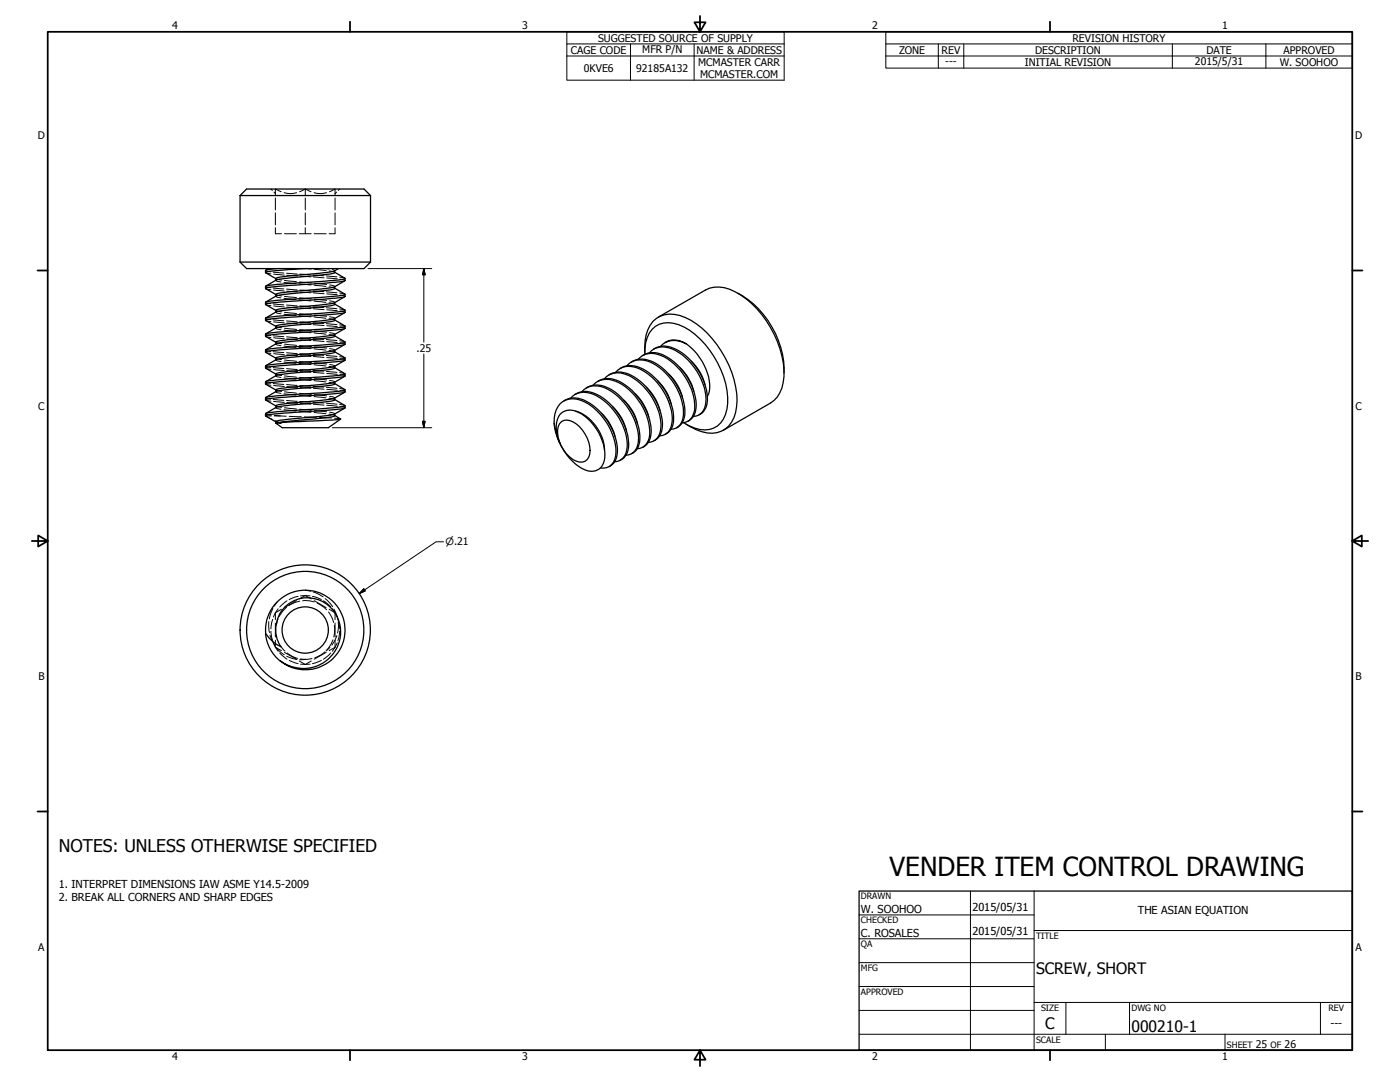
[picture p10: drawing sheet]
<svg xmlns="http://www.w3.org/2000/svg" width="559mm" height="432mm" viewBox="0 0 559 432" stroke-linecap="round" stroke-linejoin="round" font-family="sans-serif">
<!-- layer: Visible (ANSI) -->
<g fill="none" stroke="#000" stroke-width=".51">
<path d="M95.8 78h52.1M95.8 78l2.6-2.6h46.9l2.6 2.6M95.8 78v26.6M147.9 78v26.6M95.8 104.6h52.1M95.8 104.6l2.6 2.6h46.9l2.6-2.6M107.3 107.2l-1.2 .6M110.1 111.1v.7M110.7 107.2l-4 .4-.7 .3v.9M121.9 107.2l-11.9 .8-4 .6 4.1 2.6M133.6 115l4.1 2.5a84 84 0 0 1-16.5 1.6l-14.5 1.2-.7 .2v1M133.6 108.6l4.1 2.5a84 84 0 0 1-16.5 1.7l-14.5 1.2-.7 .2v.9"/>
<path d="M133.6 114.4l-.2 .9-1.6 .4-21 2.2-4.7 2.6M133.6 108l-.2 1-1.6 .3-21 2.3-4.7 2.6M135.1 107.2l-1.6 .9-1.5 .4-7.8 .8a71.7 71.7 0 0 0-14 1.8h-.1M137.6 118.4l-4.7 2.6-8.7 1a71.7 71.7 0 0 0-14 1.8l-.1 .7M137.6 112.1l-4.7 2.6-8.7 1a71.7 71.7 0 0 0-14 1.7l-.1 .8M137.7 117.5v.8a140 140 0 0 1-21.4 1.9l-7.6 .6-2.7 .5 4.1 2.6M137.7 111.1v.9a140 140 0 0 1-21.4 1.9l-7.6 .6-2.7 .5 4.1 2.5M294.6 117a36.3 36.3 0 0 1 18.3 31.9M110.1 130.2v.7M133.6 134l4.1 2.5a84 84 0 0 1-16.5 1.7l-14.5 1.2-.7 .2v.9M133.6 127.7l4.1 2.5a84 84 0 0 1-16.5 1.6l-14.5 1.2-.7 .2v1M133.6 121.3l4.1 2.5a84 84 0 0 1-16.5 1.7l-14.5 1.2-.7 .2v.9"/>
<path d="M133.6 139.8l-.2 .9-1.6 .4-21 2.2-4.7 2.6M133.6 133.4l-.2 1-1.6 .3-21 2.3-4.7 2.6M133.6 127.1l-.2 .9-1.6 .4-21 2.2-4.7 2.6M133.6 120.7l-.2 1-1.6 .3-21 2.3-4.7 2.6M137.6 137.5l-4.7 2.6-8.7 1a71.7 71.7 0 0 0-14 1.7l-.1 .1M137.6 131.1l-4.7 2.6-8.7 1a71.7 71.7 0 0 0-14 1.8l-.1 .7M137.6 124.8l-4.7 2.6-8.7 1a71.7 71.7 0 0 0-14 1.7l-.1 .1M137.7 136.5v.9a140 140 0 0 1-21.4 1.9l-7.6 .6-2.7 .5 4.1 2.5M137.7 130.2v.8a140 140 0 0 1-21.4 1.9l-7.6 .6-2.7 .5 4.1 2.6M137.7 123.8v.9a140 140 0 0 1-21.4 1.9l-7.6 .6-2.7 .5 4.1 2.5M260.9 139.3a9.1 9.1 0 0 1 10.3 .8 23.9 23.9 0 0 1 11.1 20.6l-.6 2-.8 1.4-1.9 1.4M262.8 126.6l18.8-10.8a12.3 12.3 0 0 1 11.8 .7 39.9 39.9 0 0 1 19.5 33.7 12.7 12.7 0 0 1-5.4 10.6l-18.8 10.9"/>
<path d="M266 136.4h.1M266 136.4l-.6 .3M266.1 136.4a7.7 7.7 0 0 1 7.8 .8 8 8 0 0 0-10.2 1M273.9 137.2a22 22 0 0 1 9.2 18.9l-.8 2.1M110.1 142.9v.7M133.6 159.4l4.1 2.5a84 84 0 0 1-16.5 1.7l-14.5 1.2-.7 .2v.9M133.6 153.1l4.1 2.5a84 84 0 0 1-16.5 1.6l-14.5 1.2-.7 .2v1M133.6 146.7l4.1 2.5a84 84 0 0 1-16.5 1.7l-14.5 1.2-.7 .2v.9M133.6 140.4l4.1 2.5a84 84 0 0 1-16.5 1.6l-14.5 1.2-.7 .2v1M133.6 158.8l-.2 1-1.6 .3-21 2.3-4.7 2.6M133.6 152.5l-.2 .9-1.6 .4-21 2.2-4.7 2.6M133.6 146.1l-.2 1-1.6 .3-21 2.3-4.7 2.6"/>
<path d="M137.6 156.5l-4.7 2.6-8.7 1a71.7 71.7 0 0 0-14 1.8h-.1M137.6 150.2l-4.7 2.6-8.7 1a71.7 71.7 0 0 0-14 1.7l-.1 .8M137.6 143.8l-4.7 2.6-8.7 1a71.7 71.7 0 0 0-14 1.8l-.1 .7M137.7 155.6v.8a140 140 0 0 1-21.4 1.9l-7.6 .6-2.7 .5 4.1 2.6M137.7 149.2v.9a140 140 0 0 1-21.4 1.9l-7.6 .6-2.7 .5 4.1 2.5M137.7 142.9v.8a140 140 0 0 1-21.4 1.9l-7.6 .6-2.7 .5 4.1 2.6M227.8 158.9a7.8 7.8 0 0 1 10.4-.9 24.1 24.1 0 0 1 12.1 20.6 5.5 5.5 0 0 1-4.9 5.7M229.5 157.4a9.1 9.1 0 0 1 10.3 .8 23.9 23.9 0 0 1 11 20.6l-.5 2-.9 1.4-1.8 1.4M232.2 156.3a8.7 8.7 0 0 1 11.8-.2 24.2 24.2 0 0 1 10.8 19.9 5.4 5.4 0 0 1-5 5.7M234 154.8a9.5 9.5 0 0 1 10.3 .8 23.9 23.9 0 0 1 11 20.6l-.5 2a4.9 4.9 0 0 1-2.7 2.8M236.7 153.7a8 8 0 0 1 10.4-.9 23.4 23.4 0 0 1 12 21.8 5.2 5.2 0 0 1-4.8 4.5M238.5 152.3a9 9 0 0 1 10.2 .8 24.6 24.6 0 0 1 11.2 19.4 6.3 6.3 0 0 1-3.3 6"/>
<path d="M241.2 151.1a7.6 7.6 0 0 1 9.1-1.5 23.9 23.9 0 0 1 13.5 21.2 5.5 5.5 0 0 1-5 5.7M243 149.7a9 9 0 0 1 10.2 .8 24.6 24.6 0 0 1 11.2 19.4 6.2 6.2 0 0 1-3.4 6M245.7 148.6a7.7 7.7 0 0 1 10.4-1 24.2 24.2 0 0 1 12.2 20.6 5.4 5.4 0 0 1-5 5.7M247.5 147.1a9.5 9.5 0 0 1 10.2 .8 23.9 23.9 0 0 1 11.1 20.6l-.5 1.9-.9 1.5-1.8 1.4M249 159.7a18.1 18.1 0 0 1 5.4 9.3M250.2 146a8.7 8.7 0 0 1 11.7-.2 24.2 24.2 0 0 1 10.9 19.8 5.4 5.4 0 0 1-5 5.7M252 144.5a9.2 9.2 0 0 1 10.2 .8 24.4 24.4 0 0 1 11.1 20.6l-.9 2.8-1.1 1.2-1.2 .9M253.5 157.1a20.1 20.1 0 0 1 5.5 9.3M254.7 143.4a7.6 7.6 0 0 1 9.1-1.5 24.1 24.1 0 0 1 13.5 21.1 5.5 5.5 0 0 1-5 5.7M256.5 141.9a9 9 0 0 1 10.2 .8 24.6 24.6 0 0 1 11.2 19.4 6.3 6.3 0 0 1-3.3 6M257.4 140.7a15.5 15.5 0 0 1 4.6-13.6 11.3 11.3 0 0 1 11.6-.4 39 39 0 0 1 19.4 24.8 22.2 22.2 0 0 1-1 16.9 9.7 9.7 0 0 1-11.9 3.9l-2.2-.8-4-2.2M257.4 141.4a12.8 12.8 0 0 1 4.3-11.2 11.1 11.1 0 0 1 11.4 .4 36.1 36.1 0 0 1 17.3 30.4 10.3 10.3 0 0 1-7.3 10.4 13.8 13.8 0 0 1-10.2-2.7"/>
<path d="M258 154.5a19.9 19.9 0 0 1 5.5 9.4M259.2 140.8a7.8 7.8 0 0 1 10.4-.9 24.1 24.1 0 0 1 12.1 20.5 5.5 5.5 0 0 1-4.9 5.8M262.4 151.9a18.6 18.6 0 0 1 5.5 9.4M267 149.4a18.8 18.8 0 0 1 5.4 9.3M271.5 146.7a19.9 19.9 0 0 1 5.4 9.4M275.9 144.1a18.6 18.6 0 0 1 5.5 9.4M110.1 168.9h.2M110.1 161.9v.7M133.6 165.2v.7a77.4 77.4 0 0 1-15 1.9l-8.3 1.1 6.3-.6 16.1-.7 3.3-.4M133.6 165.8l2.4 1.4M136 167.3l-4.9 3.4h-18.5l-2.5-1.8M137.6 162.9l-4.7 2.6-8.7 1a71.7 71.7 0 0 0-14 1.7l-.1 .7"/>
<path d="M137.7 161.9v.9a137.2 137.2 0 0 1-21.2 1.9l-8.4 .7-2.1 .5 4.1 2.4M221.2 168.8l1.4 6 .9 2a11.2 11.2 0 0 1 .2-11.6 6.5 6.5 0 0 1 8.4 0 19.9 19.9 0 0 1 9.1 18.6 5.4 5.4 0 0 1-8.5 3.3 23.2 23.2 0 0 1-11.5-20.2 7.5 7.5 0 0 1 10.7-7.1 23.5 23.5 0 0 1 13.8 22.1 5.2 5.2 0 0 1-6.1 4.9M224.1 168.3a5.8 5.8 0 0 1 7.2 1.9 12.5 12.5 0 0 1 3.7 12.2 3.5 3.5 0 0 1-5 1.6 13.3 13.3 0 0 1-7.2-13.8zM225 160a9 9 0 0 1 10.3 .8 24.6 24.6 0 0 1 11.1 19.4 6.3 6.3 0 0 1-3.3 6M229.7 164a17.5 17.5 0 0 1 11.6 15.5M240 164.8a19.9 19.9 0 0 1 5.5 9.4M244.5 162.2a18.6 18.6 0 0 1 5.4 9.4M106 252.9a15.9 15.9 0 0 0 5.8 10.9M112.1 258.1l-.3-.2a12.9 12.9 0 0 1-5.8-5 15.9 15.9 0 0 1 18.5-17.1 15.9 15.9 0 0 1 11.8 22.2 15.9 15.9 0 0 1-24.5 5.7 14.8 14.8 0 0 0 18 .3 14.8 14.8 0 0 0 5.1-17.2 12.8 12.8 0 0 0-16-7.7 12.8 12.8 0 0 0-8.4 15.7l1.6 3.3"/>
<circle cx="121.8" cy="251.4" r="9.2"/>
<circle cx="121.8" cy="251.4" r="23.4"/>
<circle cx="121.8" cy="251.4" r="26"/>
</g>
<!-- layer: Hidden (ANSI) -->
<g fill="none" stroke="#000" stroke-width=".4">
<path d="M108.1 75.4l.6 .6M109.3 76.6l.6 .7M109.9 79v4.8M112.2 76.5l-2.3-1.1v2.4M113.4 76.9a8.2 8.2 0 0 0 5 0M121.9 75.4l2.2 1.1M121.9 75.4l-2.3 1.1M121.9 75.4v2.4M121.9 79v4.8M125.3 76.9a8.2 8.2 0 0 0 5 0M131.5 76.5l2.2-1.1v2.4M133.7 79v4.8"/>
<path d="M134.4 76.6l-.7 .7M135.6 75.4l-.6 .6M109.9 85v4.7M109.9 90.9v2.4h2.4M113.5 93.3h4.8M119.4 93.3h4.8M121.9 85v4.7M121.9 90.9v2.4M125.4 93.3h4.8M133.7 85v4.7M133.7 90.9v2.4h-2.3M106 114.3l2 .5"/>
<path d="M106 107.9l2 .6M106.1 115.3l2 .3M106.1 108.9l2 .4M109 114.9l4.3 .4M109 108.6l4.3 .4M109.2 115.8l4.3 .3M109.2 109.4l4.3 .4M110.1 117.5l2.3 .6M110.1 117.5l.1 .2M110.1 118.2v.1M110.1 111.8v.2M110.2 118.1l-.1 .3 .4 .2 1.6 .3"/>
<path d="M110.2 111.8l-.1 .2 .4 .2 1.6 .3M110.2 111.3l-.1-.2 2.3 .7M113.3 119.1l4.9 .5M113.3 112.7l4.9 .5M113.5 118.3l4.9 .5M113.5 112l4.9 .5M114.4 115.4l4.2 .3M114.4 109l4.2 .3M114.5 116.2l4.2 .3M114.5 109.9l4.2 .3M119.3 119.6l4.8 .5M119.3 113.3l4.8 .4"/>
<path d="M119.6 118.9l4.7 .4M119.6 112.5l4.7 .4M119.6 115.8l4.3 .2M119.6 109.4l4.3 .3M119.8 116.6l4.3 .2M119.8 110.2l4.3 .3M121.9 107.2l2.3 .2M125 116.1l4.2 .3M125 109.7l4.2 .3M125.1 116.9l4.2 .3M125.1 110.6l4.2 .3M125.3 113.8l4.8 .5"/>
<path d="M125.4 107.4l4.8 .5M125.5 119.4l4.9 .5M125.5 113l4.9 .5M130.1 107.2l1.3 .1M130.2 116.5l4.3 .3M130.2 110.1l4.3 .4M130.4 117.3l4.2 .4M130.4 110.9l4.2 .4M131.3 114.5l2.3 .6M131.4 108.1l2.2 .7M131.6 113.7l1.2 .2 .8 .3-.1 .3M132.7 107.6l.8 .3v.2"/>
<path d="M133.5 114.9l.1 .1M133.5 108.6h.1M133.6 114.3v.1M133.6 107.9v.1M135.6 117l2 .3M135.6 110.6l2 .4M135.7 117.8l2 .5M135.7 111.4l2 .6M106 139.7l2 .5M106 133.3l2 .6M106 127l2 .5M106 120.6l2 .6"/>
<path d="M106.1 134.3l2 .4M106.1 128l2 .3M106.1 121.6l2 .4M109 134l4.3 .4M109 127.6l4.3 .4M109 121.3l4.3 .4M109.2 134.8l4.3 .4M109.2 128.5l4.3 .3M109.2 122.1l4.3 .4M110.1 136.5l2.3 .7M110.1 123.8l2.3 .7M110.1 136.6l.1 .1"/>
<path d="M110.1 123.9l.1 .1M110.1 137.2v.2M110.1 130.9v.1M110.1 124.5v.2M110.2 137.2l-.1 .2 .4 .2 1.6 .3M110.2 130.8l-.1 .3 .4 .2 1.6 .3M110.2 124.5l-.1 .2 .4 .2 1.6 .3M110.2 130.4l-.1-.2 2.3 .6M113.3 138.1l4.9 .5M113.3 131.8l4.9 .5M113.3 125.4l4.9 .5M113.5 137.4l4.9 .5"/>
<path d="M113.5 131l4.9 .5M113.5 124.7l4.9 .5M114.4 134.4l4.2 .3M114.4 128.1l4.2 .3M114.4 121.7l4.2 .3M114.5 135.3l4.2 .3M114.5 128.9l4.2 .3M114.5 122.6l4.2 .3M119.3 138.7l4.8 .4M119.3 132.3l4.8 .5M119.3 126l4.8 .4M119.6 137.9l4.7 .4"/>
<path d="M119.6 131.6l4.7 .4M119.6 125.2l4.7 .4M119.6 134.8l4.3 .3M119.6 128.5l4.3 .2M119.6 122.1l4.3 .3M119.8 135.6l4.3 .3M119.8 129.3l4.3 .2M119.8 122.9l4.3 .3M125 135.1l4.2 .3M125 128.8l4.2 .3M125 122.4l4.2 .3M125.1 136l4.2 .3"/>
<path d="M125.1 129.6l4.2 .3M125.1 123.3l4.2 .3M125.3 139.2l4.8 .5M125.3 132.8l4.8 .5M125.3 126.5l4.8 .5M125.3 120.1l4.8 .5M125.5 138.4l4.9 .5M125.5 132.1l4.9 .5M125.5 125.7l4.9 .5M130.2 135.5l4.3 .4M130.2 129.2l4.3 .3M130.2 122.8l4.3 .4"/>
<path d="M130.4 136.3l4.2 .4M130.4 130l4.2 .4M130.4 123.6l4.2 .4M131.3 139.9l2.3 .6M131.3 133.5l2.3 .7M131.3 127.2l2.3 .6M131.3 120.8l2.3 .7M131.6 139.1l1.2 .2 .8 .3-.1 .3M131.6 132.8l1.2 .2 .8 .3-.1 .2M131.6 126.4l1.2 .2 .8 .3-.1 .3M131.6 120.1l1.2 .2 .8 .3-.1 .2M133.5 134h.1"/>
<path d="M133.5 127.6l.1 .1M133.5 121.3h.1M133.6 139.7v.1M133.6 133.3v.1M133.6 127v.1M133.6 120.6v.1M135.6 136l2 .4M135.6 129.7l2 .3M135.6 123.3l2 .4M135.7 136.8l2 .6M135.7 130.5l2 .5M135.7 124.1l2 .6"/>
<path d="M106 158.8l2 .5M106 152.4l2 .5M106 146l2 .6M106.1 159.7l2 .4M106.1 153.4l2 .3M106.1 147l2 .4M106.1 140.7l2 .3M109 159.4l4.3 .4M109 153l4.3 .4M109 146.7l4.3 .4M109 140.3l4.3 .4M109.2 153.9l4.3 .3"/>
<path d="M109.2 147.5l4.3 .4M109.2 141.2l4.3 .3M110.1 155.6l2.3 .6M110.1 149.2l2.3 .7M110.1 155.6l.1 .2M110.1 149.3l.1 .1M110.1 156.3v.1M110.1 149.9v.2M110.1 143.6v.1M110.2 156.2l-.1 .3 .4 .2 1.6 .3M110.2 149.9l-.1 .2 .4 .2 1.6 .3M110.2 143.5l-.1 .3 .4 .2 1.6 .3"/>
<path d="M110.2 143.1l-.1-.2 2.3 .6M113.3 157.2l4.9 .5M113.3 150.8l4.9 .5M113.3 144.5l4.9 .5M113.5 156.4l4.9 .5M113.5 150.1l4.9 .5M113.5 143.7l4.9 .5M114.4 159.8l4.2 .3M114.4 153.5l4.2 .3M114.4 147.1l4.2 .3M114.4 140.8l4.2 .3M114.5 154.3l4.2 .3"/>
<path d="M114.5 148l4.2 .3M114.5 141.6l4.2 .3M119.3 157.7l4.8 .5M119.3 151.4l4.8 .4M119.3 145l4.8 .5M119.6 157l4.7 .4M119.6 150.6l4.7 .4M119.6 144.3l4.7 .4M119.6 153.9l4.3 .2M119.6 147.5l4.3 .3M119.6 141.2l4.3 .2M119.8 154.7l4.3 .2"/>
<path d="M119.8 148.3l4.3 .3M119.8 142l4.3 .2M125 154.2l4.2 .3M125 147.8l4.2 .3M125 141.5l4.2 .3M125.1 155l4.2 .3M125.1 148.7l4.2 .3M125.1 142.3l4.2 .3M125.3 158.2l4.8 .6M125.3 151.9l4.8 .5M125.3 145.5l4.8 .5M125.5 157.5l4.9 .5"/>
<path d="M125.5 151.1l4.9 .5M125.5 144.8l4.9 .5M130.2 154.6l4.3 .3M130.2 148.2l4.3 .4M130.2 141.9l4.3 .3M130.4 155.4l4.2 .4M130.4 149l4.2 .4M130.4 142.7l4.2 .4M131.3 158.9l2.3 .7M131.3 152.6l2.3 .6M131.3 146.2l2.3 .7M131.6 158.2l1.2 .2 .8 .3-.1 .2"/>
<path d="M131.6 151.8l1.2 .2 .8 .3-.1 .3M131.6 145.5l1.2 .2 .8 .3-.1 .2M133.5 159.4h.1M133.5 153l.1 .1M133.5 146.7h.1M133.5 140.3l.1 .1M133.6 158.8h.1M133.6 152.4v.1M133.6 146v.1M135.6 155.1l2 .3M135.6 148.7l2 .4M135.6 142.4l2 .3"/>
<path d="M135.7 155.9l2 .5M135.7 149.5l2 .6M135.7 143.2l2 .5M106 165.1l2.3 .6M106 166h2.3M106.3 166.2l2.3 1.1M109.2 160.2l4.3 .4M109.5 165.8l2.3 .2M109.5 166h2.3M109.8 167.9l2.3 1M110.1 168.3l.6 .4M110.1 168.3l.1 .2"/>
<path d="M110.1 162.6v.2M110.2 162.6l-.1 .2 .4 .2 1.6 .3M110.2 162.1l-.1-.2 2.3 .7M110.3 168.9h.6M111.4 168.8l.7 .1M111.6 168.9h.5M111.8 166l2.4 .1M113.3 163.5l4.9 .5M113.5 162.8l4.9 .5M114.5 160.7l4.2 .3M115.4 166.2l4.9 .1M119.3 164.1l4.8 .4"/>
<path d="M119.6 163.3l4.7 .4M119.6 160.2l4.3 .3M119.8 161l4.3 .3M121.5 166.4l4.8 .2M125 160.5l4.2 .3M125.1 161.4l4.2 .3M125.3 164.6l4.8 .5M125.5 163.8l4.9 .5M127.5 166.6l4.8 .2M130.2 160.9l4.3 .4M130.4 161.7l4.2 .4M131.3 165.3l2.3 .6"/>
<path d="M131.6 164.5l1.2 .2 .8 .3-.1 .3M133.5 165.7l.1 .1M133.5 166.9l2.5 .3M133.6 165.1v.1M135.6 161.4l2 .4M135.7 162.2l2 .6M114.6 239.8l-3 2.5M118.3 239.7l-4.8 2.8M119 238l-3.6 1.3M119.4 239l2.5-1.3 2.3 1.3M119.6 239.9l-1.9 .5-2.4 1.3M120 237.8h3.8"/>
<path d="M120.8 239.8h2.8l1.8 .4M121.9 235.5l2.1 .5M124.7 238l3.6 1.3M125 236.3l4 1.9M125.4 239.7l4.8 2.8M129.1 239.8l2.9 2.5M129.8 238.9l3 3.2M107.3 248l.3 4.4M107.8 253.5l1.8 4M108.1 251.9l.7 3.8M108.8 247.2l-.7 3.8M108.9 242.8l-1.4 4.2"/>
<path d="M109.1 256.5l1.9 3.4M109.9 255.5v2.8l2.4 1.4M109.9 244.5l-.8 1.8M109.9 244.5v2.8M109.9 248.7v5.5M110.2 258.4l1.8 1.9 1.5 1M110.7 240.1l-1.2 1.8M111 247.1l-.7 2.2M111 243l-1.1 1.5M112.1 258.1l1.6 1.7M112.3 243.1l-2.4 1.4M114.4 242.4l-1.6 1.6-1.4 2"/>
<path d="M126.6 240.7l3.8 2.6M131.1 244.2l1.6 2.8 .5 1.4M131.4 243.1l2.3 1.4v2.8M131.7 258.4l-1.6 1.4M132.7 243l1.9 3.3M132.9 255.3l-.6 1.5-1.8 2.5M133.3 243.1l1.5 4M133.4 249.6l.2 1.3-.4 3.3M133.7 255.5v2.8l-2.3 1.4M133.7 248.7v5.5M134.4 253.6l-.8 2.1-1.1 1.8M134.6 256.5l-1.9 3.4"/>
<path d="M134.9 247.2l.7 3.8M135 248.2l.1 1.9-.4 2.5M135.6 251.9l-.7 3.8M111.6 260.6l3 2.5M113.5 260.3l4.8 2.8M114.4 261.9l4.2 1.2M114.6 260.6l2.2 1.4 1.9 .8M115.4 263.5l3.6 1.4M119.4 263.8l2.5 1.4 2.3-1.4M120 265h3.8M121.9 263.1l-2.3 .2M124.5 262.8l-1.9 .3-2.7-.1"/>
<path d="M128.3 263.5l-3.6 1.4M129.7 260.2l-1.4 1-2.6 1.3M130.2 260.3l-4.8 2.8M132 260.6l-2.9 2.5"/>
</g>
<!-- layer: Border (ANSI) -->
<g fill="none" stroke="#000" stroke-width=".7">
<path d="M19 12.7h520.8v406.4h-520.8zM139.7 8.6v4.1M279.4 6.3v6.4l-2.2-3.8h4.4l-2.2 3.8M419.1 8.6v4.1M15 107.9h4M539.8 107.9h4M12.7 215.9h6.3l-3.8-2.2v4.4l3.8-2.2M539.8 215.9l3.8 2.2v-4.4l-3.8 2.2h6.3M15 323.8h4M539.8 323.8h4M139.7 419.1v4.1M279.4 419.1l2.2 3.8h-4.4l2.2-3.8v6.3"/>
<path d="M419.1 419.1v4.1"/>
</g>
<!-- layer: Title (ANSI) -->
<g fill="none" stroke="#000" stroke-width=".4">
<path d="M387.3 355.6v63.5M412.7 355.6v63.5M342.9 365.1h69.8M342.9 374.6h69.8M412.7 371.3h127.1M342.9 384.2h69.8M342.9 393.7h69.8M342.9 412.7h196.9M342.9 403.2h69.8M412.7 400h127.1M425.4 400v12.7M441.2 412.7v6.4"/>
<path d="M450.8 400v12.7M488.9 412.7v6.4M527 400v12.7"/>
</g>
<path d="M342.9 355.6h196.9v63.5h-196.9z" fill="none" stroke="#000" stroke-width=".51"/>
<!-- layer: Symbol (ANSI) -->
<g fill="none" stroke="#000" stroke-width=".4">
<path d="M226.3 17.5v-4.8h86.7v4.8M251.7 17.5v14.5M277.1 17.5v14.5M313 17.5h-86.7v4.9M313 17.5v14.5h-86.7v-9.6M353.6 17.5v-4.8h186.2v4.8M374.5 17.5v9.7M384.7 17.5v9.7M467.9 17.5v9.7M505.3 17.5v9.7M539.8 17.5h-186.2v4.9M539.8 17.5v9.7h-186.2v-4.8"/>
<path d="M226.3 22.4h86.7M353.6 22.4h186.2"/>
</g>
<!-- layer: Dimension (ANSI) -->
<path d="M146.9 107.2h25.4M169.2 107.2l.5 2.5h-1zM169.2 107.2v29.3M169.2 141.3v29.4M132.7 170.7h39.6M168.7 168.1h1l-.5 2.6zM177 216.2h-2.9l-30.7 20.7M145.2 235l.6 .8-2.4 1.1z" fill="none" stroke="#000" stroke-width=".4"/>
<path d="M169.2 107.2l.5 2.5zM169.2 107.2l.5 2.5h-1zM168.7 168.1l.5 2.6zM168.7 168.1h1l-.5 2.6zM145.2 235l-1.8 1.9zM145.2 235l.6 .8-2.4 1.1z" fill="#000" stroke="#000" stroke-width=".4"/>
<text font-size="10.5" x="355" y="349.4">VENDER ITEM CONTROL DRAWING</text>
<text font-size="7" x="23.5" y="340">NOTES: UNLESS OTHERWISE SPECIFIED</text>
<g font-size="6.3">
<text x="413.5" y="388.6">SCREW, SHORT</text>
<text x="417.2" y="410.6">C</text>
<text x="451.6" y="411.9">000210-1</text>
</g>
<g font-size="4.4">
<text x="23.5" y="354.4">1. INTERPRET DIMENSIONS IAW ASME Y14.5-2009</text>
<text x="23.5" y="359.6">2. BREAK ALL CORNERS AND SHARP EDGES</text>
<text x="343.7" y="364.3">W. SOOHOO</text>
<text x="388.1" y="363.7">2015/05/31</text>
<text x="454.2" y="364.7">THE ASIAN EQUATION</text>
<text x="343.7" y="373.8">C. ROSALES</text>
<text x="388.1" y="373.2">2015/05/31</text>
<text x="531.1" y="409.7">---</text>
</g>
<g font-size="4.2">
<text x="68.7" y="11.7">4</text>
<text x="208.4" y="11.7">3</text>
<text x="348.1" y="11.7">2</text>
<text x="487.8" y="11.7">1</text>
<text x="238.7" y="16.6">SUGGESTED SOURCE OF SUPPLY</text>
<text x="428.1" y="16.6">REVISION HISTORY</text>
<text x="227.9" y="21.5">CAGE CODE</text>
<text x="256.3" y="21.2">MFR P/N</text>
<text x="277.9" y="21.5">NAME &amp; ADDRESS</text>
<text x="358.8" y="21.5">ZONE</text>
<text x="375.9" y="21.5">REV</text>
<text x="413.1" y="21.5">DESCRIPTION</text>
<text x="481.5" y="21.5">DATE</text>
<text x="512.3" y="21.5">APPROVED</text>
<text x="233" y="28.7">0KVE6</text>
<text x="253.9" y="28.7">92185A132</text>
<text x="278.6" y="26.3">MCMASTER CARR</text>
<text x="377.3" y="26.1">---</text>
<text x="409" y="26.3">INITIAL REVISION</text>
<text x="476.9" y="26">2015/5/31</text>
<text x="510.8" y="26.3">W. SOOHOO</text>
<text x="279.5" y="31.1">MCMASTER.COM</text>
<text x="15.1" y="55.5">D</text>
<text x="540.9" y="55.5">D</text>
<text x="166.2" y="140.5">.25</text>
<text x="15.2" y="163.4">C</text>
<text x="541" y="163.4">C</text>
<text x="15.3" y="271.4">B</text>
<text x="541.1" y="271.4">B</text>
<text x="15.2" y="379.3">A</text>
<text x="541" y="379.3">A</text>
<text x="501.3" y="418.3">25</text>
<text x="512.8" y="418.3">26</text>
<text x="68.7" y="423.2">4</text>
<text x="208.4" y="423.2">3</text>
<text x="348.1" y="423.2">2</text>
<text x="487.8" y="423.2">1</text>
</g>
<text font-size="4" x="177.9" y="217.7">⌀.21</text>
<g font-size="3.5">
<text x="343.7" y="358.9">DRAWN</text>
<text x="343.7" y="368.5">CHECKED</text>
<text x="413.5" y="374.6">TITLE</text>
<text x="343.7" y="378">QA</text>
<text x="343.7" y="387.5">MFG</text>
<text x="343.7" y="397.1">APPROVED</text>
<text x="415.5" y="403.4">SIZE</text>
<text x="451.6" y="403.4">DWG NO</text>
<text x="530.3" y="403.4">REV</text>
<text x="413.5" y="416.1">SCALE</text>
<text x="489.7" y="418.3">SHEET</text>
<text x="507.2" y="418.3">OF</text>
</g>
</svg>
